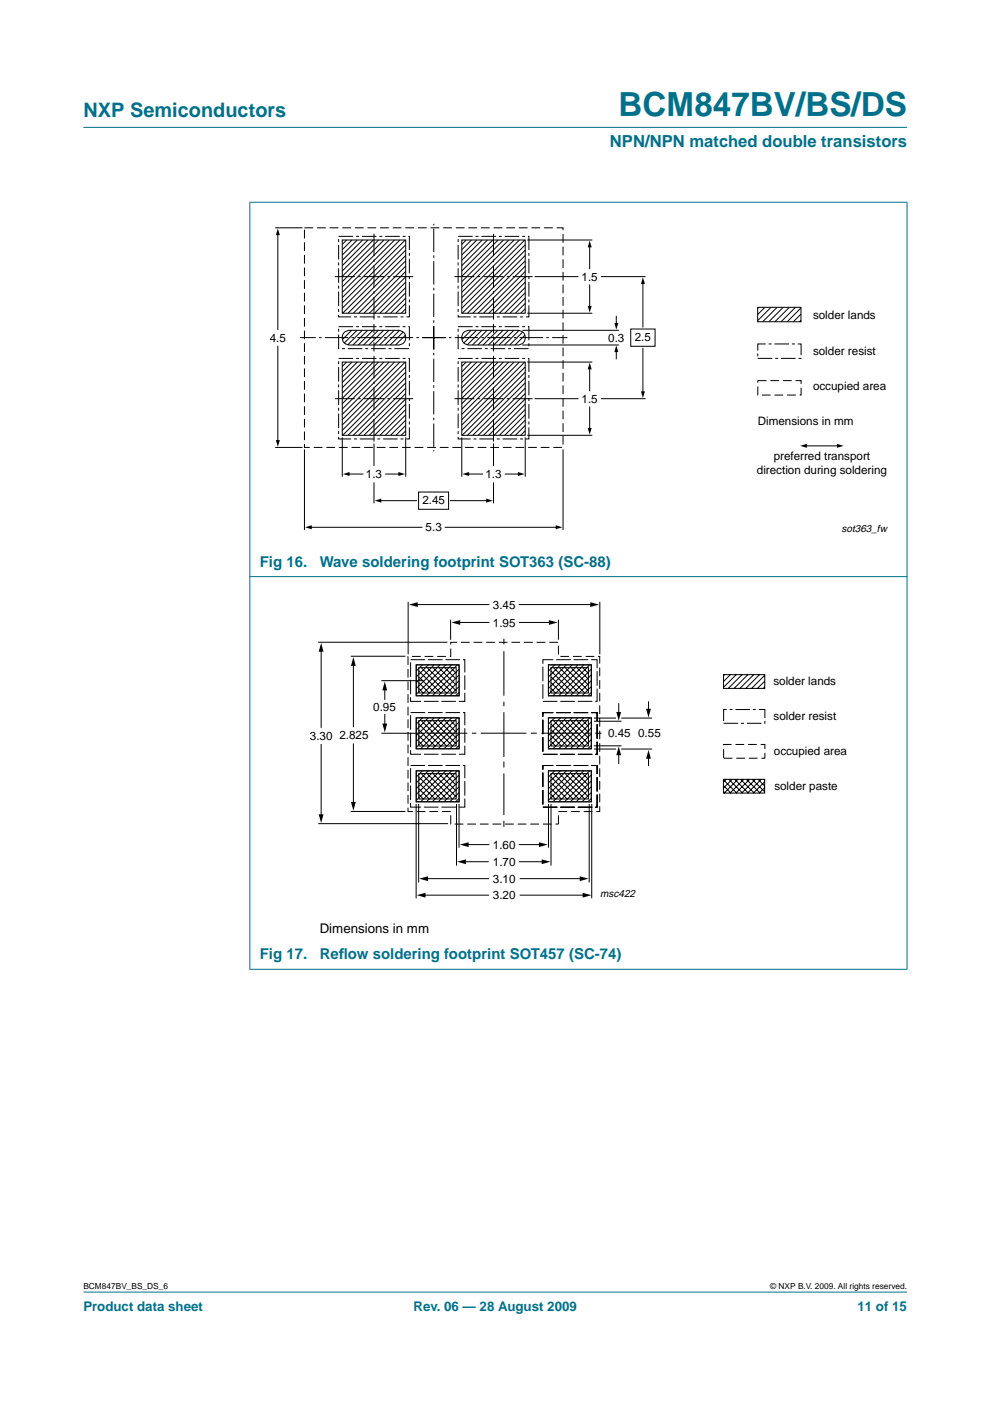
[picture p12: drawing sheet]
<svg xmlns="http://www.w3.org/2000/svg" width="210mm" height="297mm" viewBox="0 0 210 297" stroke-linecap="round" stroke-linejoin="round" font-family="sans-serif">
<g fill="#00708a" stroke="#00708a" stroke-width=".21">
<path d="M17.7 273.9h174.6z"/>
<path d="M17.7 27h174.6z"/>
<path d="M53 42.9v162.6z"/>
<path d="M192.3 42.9v162.6z"/>
<path d="M52.9 42.9h139.5z"/>
<path d="M52.9 122.3h139.5z"/>
<path d="M52.9 205.5h139.5z"/>
</g>
<g fill="none" stroke="#000" stroke-width=".21">
<path d="M58.3 48.3h5.8M58.9 49.6v20.3M72.6 50.9h13.4v15.5h-13.4zM73.5 50.9l-.9 .9M74.6 50.9l-2 2M75.8 50.9l-3.2 3.2M76.9 50.9l-4.3 4.3M78 50.9l-5.4 5.4M79.1 50.9l-6.5 6.6M80.3 50.9l-7.7 7.7M81.4 50.9l-8.8 8.8M82.5 50.9l-9.9 9.9"/>
<path d="M83.7 50.9l-11.1 11.1M84.8 50.9l-12.2 12.2M85.9 50.9l-13.3 13.3M86 51.9l-13.4 13.5M86 53l-13.4 13.4M86 54.2l-12.2 12.2M86 55.3l-11.1 11.1M86 56.4l-10 10M86 57.6l-8.8 8.8M86 58.7l-7.7 7.7M86 59.8l-6.6 6.6M97.9 50.9h13.5v15.5h-13.5z"/>
<path d="M98.8 50.9l-.9 .9M100 50.9l-2.1 2M101.1 50.9l-3.2 3.2M102.2 50.9l-4.3 4.3M103.4 50.9l-5.5 5.4M104.5 50.9l-6.6 6.6M105.6 50.9l-7.7 7.7M106.7 50.9l-8.8 8.8M107.9 50.9l-10 9.9M109 50.9l-11.1 11.1M110.1 50.9l-12.2 12.2M111.3 50.9l-13.4 13.3"/>
<path d="M111.4 51.9l-13.5 13.5M111.4 53l-13.4 13.4M111.4 54.2l-12.3 12.2M111.4 55.3l-11.2 11.1M111.4 56.4l-10 10M111.4 57.6l-8.9 8.8M111.4 58.7l-7.8 7.7M111.4 59.8l-6.6 6.6M111.8 50.9h13.8M113.3 58.6h9.3M125 52.2v4.8M127.4 58.6h9.5"/>
<path d="M136.3 59.9v9.4M58.9 73.4v20.2M72.6 76.8h13.4v15.5h-13.4zM73 70.5l.3-.3 .8-.2h10.4a1.56 1.56 0 0 1 1.5 1.6 1.56 1.56 0 0 1-1.5 1.5h-10.4a1.55 1.55 0 0 1-1.5-.9 1.55 1.55 0 0 1 .4-1.7zM73.5 76.8l-.9 .9M74.6 70l-2 2M74.6 76.8l-2 2M75.7 70l-2.7 2.8M75.8 76.8l-3.2 3.2M76.8 70l-3.1 3.1M76.9 76.8l-4.3 4.3M77.9 70l-3.1 3.1"/>
<path d="M78 76.8l-5.4 5.4M79.1 70l-3.1 3.1M79.1 76.8l-6.5 6.5M80.2 70l-3.1 3.1M80.3 76.8l-7.7 7.7M81.3 70l-3.1 3.1M81.4 76.8l-8.8 8.8M82.5 70l-3.2 3.1M82.5 76.8l-9.9 9.9M83.6 70l-3.1 3.1M83.7 76.8l-11.1 11.1M84.7 70l-3.1 3.1"/>
<path d="M84.8 76.8l-12.2 12.2M85.5 70.4l-2.8 2.7M85.9 76.8l-13.3 13.3M86 71.1l-2.1 2M86 77.8l-13.4 13.4M86 78.9l-13.4 13.4M86 60.9l-5.4 5.5M86 62.1l-4.3 4.3M86 63.2l-3.2 3.2M86 64.3l-2.1 2.1M86 65.5l-.9 .9M97.9 76.8h13.5v15.5h-13.5z"/>
<path d="M98.3 70.5l.4-.3 .8-.2h10.3a1.56 1.56 0 0 1 1.6 1.6 1.56 1.56 0 0 1-1.6 1.5h-10.4a1.55 1.55 0 0 1-1.4-.9 1.55 1.55 0 0 1 .3-1.7zM98.8 76.8l-.9 .9M99.9 70l-2 2M100 76.8l-2.1 2M101 70l-2.7 2.8M101.1 76.8l-3.2 3.2M102.2 70l-3.1 3.1M102.2 76.8l-4.3 4.3M103.3 70l-3.1 3.1M103.4 76.8l-5.5 5.4M104.4 70l-3.1 3.1M104.5 76.8l-6.6 6.5"/>
<path d="M105.5 70l-3.1 3.1M105.6 76.8l-7.7 7.7M106.7 70l-3.1 3.1M106.7 76.8l-8.8 8.8M107.8 70l-3.1 3.1M107.9 76.8l-10 9.9M108.9 70l-3.1 3.1M109 76.8l-11.1 11.1M110.1 70l-3.2 3.1M110.1 76.8l-12.2 12.2M110.7 73.1h20.5M110.7 70h20.5"/>
<path d="M110.8 70.4l-2.7 2.7M111.3 76.8l-13.4 13.3M111.3 71.1l-2.1 2M111.4 60.9l-5.5 5.5M111.4 62.1l-4.4 4.3M111.4 63.2l-3.2 3.2M111.4 64.3l-2.1 2.1M111.4 65.5l-1 .9M111.4 77.8l-13.5 13.4M111.4 78.9l-13.4 13.4M111.8 76.8h13.8M111.8 66.4h13.8"/>
<path d="M125 78v4.8M125 60.4v4.7M130.7 74.4v1.7M130.7 67.1v1.7M133.7 69.8h5.2v3.6h-5.2zM136.3 73.8v9.5M160.6 65.2h9.2v3h-9.2zM160.9 65.2l-.3 .2M162.2 65.2l-1.6 1.5M163.5 65.2l-2.9 2.8M164.8 65.2l-3.1 3M166.1 65.2l-3.1 3"/>
<path d="M167.4 65.2l-3.1 3M168.7 65.2l-3.1 3M169.8 67.9l-.3 .3M169.8 66.6l-1.6 1.6M169.8 65.3l-2.9 2.9M58.3 94.9h5.8M64.6 95.3v17.1M72.6 92.7v8.4M79.3 94v4.8M86 80l-12.2 12.3M86 81.2l-11.1 11.1M86 82.3l-10 10"/>
<path d="M86 83.4l-8.8 8.9M86 84.6l-7.7 7.7M86 85.7l-6.6 6.6M86 86.8l-5.4 5.5M86 88l-4.3 4.3M86 89.1l-3.2 3.2M86 90.2l-2.1 2.1M86 91.3l-.9 1M86 92.7v8.4M97.9 92.7v8.4M104.6 94v4.8M111.4 80l-12.3 12.3"/>
<path d="M111.4 81.2l-11.2 11.1M111.4 82.3l-10 10M111.4 83.4l-8.9 8.9M111.4 84.6l-7.8 7.7M111.4 85.7l-6.6 6.6M111.4 86.8l-5.5 5.5M111.4 88l-4.4 4.3M111.4 89.1l-3.2 3.2M111.4 90.2l-2.1 2.1M111.4 91.3l-1 1M111.4 92.7v8.4M111.8 92.3h13.8"/>
<path d="M113.3 84.5h9.3M119.4 95.3v17.1M125 86.3v4.7M127.4 84.5h9.5M170.5 94.5h7.2M65.8 111.8h23.7M73.8 100.5h3.1M79.3 102.3v4.4M80.6 106.2h7.7M81.8 100.5h3M88.8 104.3h6.3v3.7h-6.3zM94.4 111.8h23.7"/>
<path d="M95.5 106.2h7.9M99.2 100.5h3.1M104.6 102.3v4.4M107.1 100.5h3M106.8 135.4v1.2M106.8 138.1v9.4M106.8 148.8v.9M106.8 151v9.5M153.4 143h8.7v3h-8.7zM153.6 143l-.2 .3M154.9 143l-1.5 1.5M156.1 143l-2.7 2.7"/>
<path d="M157.3 143l-2.9 3M158.6 143l-2.9 3M159.8 143l-2.9 3M161 143l-2.9 3M162.1 145.6l-.3 .4M162.1 144.4l-1.5 1.6M162.1 143.2l-2.7 2.8M88.2 163.4h9.1v6.6h-9.1zM88.8 166l3.4 3.3M88.8 164.7l4.6 4.6M88.8 167.2l2.1 2.1M88.8 168.5l.9 .8"/>
<path d="M89.4 164l5.2 5.3M89.6 163.4l-1.4 1.4M90.2 164.1l-1.4 1.4M90.6 164.1l5.3 5.2M90.8 163.4l-2.6 2.6M91.9 164.1l4.8 4.8M92 163.4l-3.8 3.8M92.7 164.1l-3.9 3.8M93.1 164.1l3.6 3.6M93.3 163.4l-5.1 5.1M94.3 164.1l2.4 2.3M94.5 163.4l-6.3 6.3"/>
<path d="M95.1 164.1l-5.3 5.3M95.5 164.1l1.2 1.1M95.7 163.4l-6.5 6.6M96.7 165l-4.4 4.4M96.8 167.3l-2 2M97 163.4l-6.6 6.6M97.3 168.1l-1.9 1.9M97.3 165.6l-4.4 4.4M97.3 169.3l-.7 .7M97.3 164.3l-5.6 5.7M97.3 166.8l-3.2 3.2M106.8 161.5v1.2"/>
<path d="M106.8 164v8.8M106.8 174v1.3M153.4 165.2h8.7v2.9h-8.7zM153.4 165.3l2.8 2.8M153.4 166.6l1.6 1.5M153.4 167.8l.3 .3M154 165.2l-.6 .6M154.5 165.2l2.9 2.9M155.2 165.2l-1.8 1.9M155.8 165.2l2.9 2.9M156.5 165.2l-3 2.9M157 165.2l2.9 2.9"/>
<path d="M157.7 165.2l-2.9 2.9M158.2 165.2l3 2.9M158.9 165.2l-2.9 2.9M159.5 165.2l2.6 2.7M160.2 165.2l-2.9 2.9M160.7 165.2l1.4 1.4M161.4 165.2l-2.9 2.9M162 165.2l.1 .2M162.1 167l-1.1 1.1M162.1 165.8l-2.4 2.3"/>
</g>
<path d="M71.8 50.1h15v17.1h-15zM97.1 50.1h15v17.1h-15zM71.8 76h15v17.1h-15zM71.8 69.3h15v4.6h-15zM97.1 69.3h15v4.6h-15zM97.1 76h15v17.1h-15zM160.7 72.9h9.2v3.1h-9.2zM153.4 150.4h8.8v3h-8.8z" fill="none" stroke="#000" stroke-width=".21" stroke-dasharray="3.1 .6 .6 .6" stroke-linecap="butt"/>
<path d="M64.6 48.3h54.8v46.6h-54.8zM160.7 80.7h9.2v3.1h-9.2zM86.5 139.2h9.1v-3h22.8v3h8.8v32.9h-8.8v2.6h-22.8v-2.6h-9.1zM153.4 157.8h8.8v3h-8.8z" fill="none" stroke="#000" stroke-width=".21" stroke-dasharray="1.9 .8" stroke-linecap="butt"/>
<g fill="#000">
<path d="M58.9 48.4l.4 1.5h-.8zM125 51l.5 1.4h-.9zM125 76.9l.5 1.4h-.9zM124.6 64.9h.9l-.5 1.4zM130.7 73.2l.4 1.5h-.8zM130.3 68.5h.8l-.4 1.4zM136.3 58.8l.4 1.4h-.8zM58.5 93.3h.8l-.4 1.4zM124.6 90.7h.9l-.5 1.5zM135.9 83h.8l-.4 1.4zM169.7 94.5l1.4-.4v.8zM177.5 94.1l1.4 .4-1.4 .4z"/>
<path d="M64.7 111.8l1.4-.4v.8zM72.7 100.5l1.4-.4v.8zM79.4 106.2l1.4-.5v.9zM84.5 100.1l1.4 .4-1.4 .4zM98.1 100.5l1.4-.4v.8zM103.1 105.7l1.4 .5-1.4 .4zM109.8 100.1l1.4 .4-1.4 .4zM117.8 111.4l1.4 .4-1.4 .4z"/>
</g>
<path d="M89.5 71.6h30.8M92 69.2v26.5M92 74.1v-26.6M94.5 71.6h-30.9" fill="none" stroke="#000" stroke-width=".21" stroke-dasharray="4.9 .7 .5 .7" stroke-linecap="butt"/>
<path d="M79.3 49.6v18.1M104.6 49.6v18.1M79.3 75.4v18.2M104.6 75.4v18.2" fill="none" stroke="#000" stroke-width=".21" stroke-dasharray="4.8 .7 .5 .7" stroke-linecap="butt"/>
<path d="M71 58.6h16.6M96.3 58.6h16.6M71 84.5h16.6M96.3 84.5h16.6" fill="none" stroke="#000" stroke-width=".21" stroke-dasharray="4.2 .7 .5 .7" stroke-linecap="butt"/>
<path d="M79.3 68.7v5.8M104.6 68.7v5.8" fill="none" stroke="#000" stroke-width=".21" stroke-dasharray="1.9 .7 .5 .7" stroke-linecap="butt"/>
<path d="M87.1 139.9h11.5v8.8h-11.5zM115.1 139.9h11.5v8.8h-11.5zM87.1 151.1h11.5v8.8h-11.5zM115.1 151.1h11.5v8.8h-11.5zM87.1 162.3h11.5v8.8h-11.5zM115.1 162.3h11.5v8.8h-11.5z" fill="none" stroke="#000" stroke-width=".21" stroke-dasharray="3.1 .6" stroke-linecap="butt"/>
<path d="M88.8 164h7.9v5.4h-7.9z" fill="#fff" stroke="#000" stroke-width=".21"/>
<g fill="none" stroke="#000" stroke-width=".21">
<path d="M88.2 152.2h9.1v6.6h-9.1zM88.8 154.7l3.4 3.4M88.8 153.5l4.6 4.6M88.8 156l2.1 2.1M88.8 157.2l.9 .9M89.4 152.8l5.2 5.3M89.6 152.2l-1.4 1.3M90.6 152.8l5.3 5.3M90.8 152.2l-2.6 2.6M91.9 152.8l4.8 4.9M92 152.2l-3.8 3.8M93.1 152.8l3.6 3.6"/>
<path d="M93.3 152.2l-5.1 5M94.3 152.8l2.4 2.4M94.5 152.2l-6.3 6.3M95.5 152.8l1.2 1.2M95.7 152.2l-6.5 6.6M97 152.2l-6.6 6.6M97.3 156.8l-1.9 2M97.3 154.4l-4.4 4.4M97.3 158.1l-.7 .7M97.3 153.1l-5.6 5.7M97.3 155.6l-3.2 3.2M88.8 164.7l4.7 4.7 3.3-3.2"/>
<path d="M88.8 168.4l1 1M88.8 166l3.4 3.4M89 164l-.2 .2M89.4 164.1l5.3 5.3M90.3 164l-1.5 1.5M90.6 164.1l5.3 5.3M91.5 164l-2.7 2.7M91.8 164l4.9 5M92.7 164l-4 4M93.1 164.1l3.6 3.6M94 164l-5.2 5.2M94.3 164.1l2.4 2.3"/>
<path d="M95.2 164l-5.4 5.4M95.6 164.1l1.1 1.1M96.4 164l-5.4 5.4-2.2-2.2M96.7 165l-4.4 4.4M96.7 168.6l-.7 .7M96.8 167.4l-2 2"/>
</g>
<path d="M88.8 152.8h7.9v5.4h-7.9z" fill="#fff" stroke="#000" stroke-width=".21"/>
<g fill="none" stroke="#000" stroke-width=".21">
<path d="M88.2 141h9.1v6.5h-9.1zM88.8 153.5l4.7 4.7 3.3-3.3M88.8 155.9l2.2 2.3M88.8 157.2l1 1M88.8 143.5l3.4 3.4M88.8 142.3l4.6 4.6M88.8 144.7l2.1 2.2M88.8 146l.9 .9M88.8 154.8l3.4 3.4M89 152.8l-.2 .2M89.4 141.6l5.2 5.3M89.4 152.8l5.3 5.4"/>
<path d="M89.6 141l-1.4 1.3M90.3 152.8l-1.5 1.4M90.6 152.8l5.3 5.4M90.6 141.6l5.3 5.3M90.8 141l-2.6 2.5M91.5 152.8l-2.7 2.7M91.8 152.8l4.9 4.9M91.9 141.6l4.8 4.8M92 141l-3.8 3.8M92.7 152.8l-4 4M93.1 141.6l3.6 3.6M93.1 152.8l3.6 3.6"/>
<path d="M93.3 141l-5.1 5M94 152.8l-5.2 5.2M94.3 141.6l2.4 2.4M94.3 152.8l2.4 2.4M94.5 141l-6.3 6.2M95.2 152.8l-5.4 5.4M95.5 141.6l1.2 1.1M95.6 152.8l1.1 1.2M95.7 141l-6.5 6.5M96.4 152.8l-5.4 5.4M96.7 153.8l-4.4 4.4M96.7 157.4l-.7 .7"/>
<path d="M96.8 156.2l-2 2M97 141l-6.6 6.5M97.3 145.6l-1.9 1.9M97.3 143.1l-4.4 4.4M97.3 146.8l-.7 .7M97.3 141.9l-5.6 5.6M97.3 144.3l-3.2 3.2"/>
</g>
<path d="M88.8 141.6h7.9v5.3h-7.9z" fill="#fff" stroke="#000" stroke-width=".21"/>
<g fill="none" stroke="#000" stroke-width=".21">
<path d="M88.8 142.2l4.7 4.7 3.3-3.2M88.8 144.7l2.2 2.2M88.8 145.9l1 1M88.8 143.5l3.4 3.4M89 141.5l-.2 .3M89.4 141.6l5.3 5.3M90.3 141.5l-1.5 1.5M90.6 141.6l5.3 5.3M91.5 141.6l-2.7 2.7M91.8 141.6l4.9 4.9M92.7 141.5l-4 4M93.1 141.6l3.6 3.6"/>
<path d="M94 141.5l-5.2 5.2M94.3 141.6l2.4 2.4M95.2 141.5l-5.4 5.4M95.6 141.6l1.1 1.1M96.4 141.5l-5.4 5.5M96.7 142.5l-4.4 4.4M96.7 146.2l-.7 .7M96.8 144.9l-2 2M116.3 163.4h9.1v6.6h-9.1zM116.8 166l3.4 3.3M116.8 164.7l4.6 4.6M116.8 167.2l2.2 2.1"/>
<path d="M116.8 168.5l.9 .8M117.4 164l5.3 5.3M117.6 163.4l-1.3 1.4M118.2 164.1l-1.4 1.4M118.7 164.1l5.2 5.2M118.8 163.4l-2.5 2.6M119.9 164.1l4.8 4.8M120.1 163.4l-3.8 3.8M120.7 164.1l-3.9 3.8M121.1 164.1l3.6 3.6M121.3 163.4l-5 5.1M122.4 164.1l2.3 2.3"/>
<path d="M122.5 163.4l-6.2 6.3M123.2 164.1l-5.3 5.3M123.6 164.1l1.1 1.1M123.8 163.4l-6.6 6.6M124.7 165l-4.4 4.4M124.9 167.3l-2.1 2M125 163.4l-6.5 6.6M125.3 168.1l-1.9 1.9M125.3 165.6l-4.4 4.4M125.3 169.3l-.7 .7M125.3 164.3l-5.6 5.7M125.4 166.8l-3.2 3.2"/>
</g>
<path d="M116.8 164h8v5.4h-8z" fill="#fff" stroke="#000" stroke-width=".21"/>
<g fill="none" stroke="#000" stroke-width=".21">
<path d="M116.3 152.2h9.1v6.6h-9.1zM116.8 154.7l3.4 3.4M116.8 153.5l4.6 4.6M116.8 156l2.2 2.1M116.8 157.2l.9 .9M117.4 152.8l5.3 5.3M117.6 152.2l-1.3 1.3M118.7 152.8l5.2 5.3M118.8 152.2l-2.5 2.6M119.9 152.8l4.8 4.9M120.1 152.2l-3.8 3.8M121.1 152.8l3.6 3.6"/>
<path d="M121.3 152.2l-5 5M122.4 152.8l2.3 2.4M122.5 152.2l-6.2 6.3M123.6 152.8l1.1 1.2M123.8 152.2l-6.6 6.6M125 152.2l-6.5 6.6M125.3 156.8l-1.9 2M125.3 154.4l-4.4 4.4M125.3 158.1l-.7 .7M125.3 153.1l-5.6 5.7M125.4 155.6l-3.2 3.2M116.8 164.7l4.7 4.7"/>
<path d="M116.8 168.4l1 1M117.1 164l-.3 .2M117.4 164.1l5.3 5.3 2.1-2M118.3 164l-1.5 1.5M118.6 164.1l5.4 5.3M119.5 164l-2.7 2.7M119.8 164l5 5M120.8 164l-4.1 4M121.1 164.1l3.6 3.6M122 164l-5.2 5.2M122.4 164.1l2.3 2.3M123.2 164l-5.4 5.4"/>
<path d="M123.6 164.1l1.1 1.1M124.5 164l-5.5 5.4-2.2-2.2M124.7 165l-4.4 4.4-3.4-3.4M124.7 168.6l-.6 .7M124.8 166.2l-3.3 3.2"/>
</g>
<path d="M116.8 152.8h8v5.4h-8z" fill="#fff" stroke="#000" stroke-width=".21"/>
<g fill="none" stroke="#000" stroke-width=".21">
<path d="M116.3 141h9.1v6.5h-9.1zM116.8 153.5l4.7 4.7M116.8 155.9l2.2 2.3M116.8 157.2l1 1M116.8 143.5l3.4 3.4M116.8 142.3l4.6 4.6M116.8 144.7l2.2 2.2M116.8 146l.9 .9M117.1 152.8l-.3 .2M117.4 141.6l5.3 5.3M117.4 152.8l5.3 5.4 2.1-2M117.6 141l-1.3 1.3"/>
<path d="M118.3 152.8l-1.5 1.4M118.6 152.8l5.4 5.4M118.7 141.6l5.2 5.3M118.8 141l-2.5 2.5M119.5 152.8l-2.7 2.7M119.8 152.8l5 4.9M119.9 141.6l4.8 4.8M120.1 141l-3.8 3.8M120.8 152.8l-4.1 4M121.1 141.6l3.6 3.6M121.1 152.8l3.6 3.6M121.3 141l-5 5"/>
<path d="M122 152.8l-5.2 5.2M122.4 141.6l2.3 2.4M122.4 152.8l2.3 2.4M122.5 141l-6.2 6.2M123.2 152.8l-5.4 5.4M123.6 141.6l1.1 1.1M123.6 152.8l1.1 1.2M123.8 141l-6.6 6.5M124.5 152.8l-5.5 5.4M124.7 153.8l-4.4 4.4-3.4-3.4M124.7 157.4l-.6 .7M124.8 154.9l-3.3 3.3"/>
<path d="M125 141l-6.5 6.5M125.3 145.6l-1.9 1.9M125.3 143.1l-4.4 4.4M125.3 146.8l-.7 .7M125.3 141.9l-5.6 5.6M125.4 144.3l-3.2 3.2"/>
</g>
<path d="M116.8 141.6h8v5.3h-8z" fill="#fff" stroke="#000" stroke-width=".21"/>
<g fill="none" stroke="#000" stroke-width=".21">
<path d="M67.5 136.2h27.4M68.1 137.5v16.8M74.4 139.1h11.6M86.5 127.6v11.1M87.9 128.2h15.9M95.5 131.4v4.2M96.9 132h6.9M110 132h7.1M110 128.2h15.8M118.4 131.4v4.2M127.2 127.6v11.1M68.1 157.7v15.6"/>
<path d="M74.9 140.5v13.7M74.9 157.6v13.1M80.9 144.3h8.9M80.9 155.5h9M81.6 145.7v2.7M81.6 151.4v2.7M90.4 155.5h8.7M100 155.5h1M101.9 155.5h9.7M112.6 155.5h1.2M114.8 155.5h8.2M116.8 142.2l4.7 4.7"/>
<path d="M116.8 144.7l2.2 2.2M116.8 145.9l1 1M117.1 141.5l-.3 .3M117.4 141.6l5.3 5.3 2.1-2M118.3 141.5l-1.5 1.5M118.6 141.6l5.4 5.3M119.5 141.6l-2.7 2.7M119.8 141.6l5 4.9M120.8 141.5l-4.1 4M121.1 141.6l3.6 3.6M122 141.5l-5.2 5.2M122.4 141.6l2.3 2.4"/>
<path d="M123.2 141.5l-5.4 5.4M123.6 141.6l1.1 1.1M124 155.5h1.2M124.5 141.5l-5.5 5.5M124.7 142.5l-4.4 4.4-3.4-3.4M124.7 146.2l-.6 .7M124.8 143.7l-3.3 3.2M125.9 152.2h4.7M125.9 158.8h4.7M125.9 158.1h5.9M125.9 152.9h5.9M126.2 155.5h1.3"/>
<path d="M131.2 149.1v2.5M131.2 159.4v2.6M131.7 158.8h6.6M131.7 152.2h6.6M137.5 148.7v2.3M67.5 174.6h27.5M74.4 172h11.6M88.2 170.5v20M88.8 170.5v16.6M96.8 170.5v13M97.3 170.5v9.2M98.7 179.1h5.1"/>
<path d="M110 179.1h5M116.3 170.5v9.2M116.8 170.5v13M124.9 170.5v16.6M125.5 170.5v20M137.5 160.2v2.2M89.5 189.8h14.2M90.1 186.3h13.6M98.1 182.7h5.5M110 182.7h5.5M110.2 186.3h13.4M110.2 189.8h14"/>
</g>
<g fill="#000">
<path d="M68.1 136.3l.5 1.9h-1zM86.7 128.2l1.9-.5v1zM95.7 132l1.9-.5v1zM116.4 131.5l1.8 .5-1.8 .5zM125.2 127.7l1.8 .5-1.8 .5zM74.9 139.3l.5 1.9h-1zM81.6 144.5l.5 1.9h-1zM81.1 153.4h1l-.5 1.9zM130.7 151h1l-.5 1.8zM137 150.3h1l-.5 1.8zM67.6 172.6h1l-.5 1.9zM74.4 170h1l-.5 1.9z"/>
<path d="M97.5 179.1l1.9-.5v1zM114.3 178.6l1.8 .5-1.8 .5zM131.2 158.3l.5 1.8h-1zM137.5 159l.5 1.9h-1zM88.4 189.8l1.8-.5v1zM88.9 186.3l1.8-.5v1zM96.9 182.7l1.9-.5v1zM114.8 182.2l1.9 .5-1.9 .5zM122.9 185.8l1.9 .5-1.9 .5zM123.5 189.3l1.9 .5-1.9 .5z"/>
</g>
<text font-size="7.1" fill="#00708a" x="131.2" y="24.7">BCM847BV/BS/DS</text>
<text font-size="4.2" fill="#00708a" x="17.7" y="24.9">NXP Semiconductors</text>
<text font-size="3.5" fill="#00708a" x="129.3" y="31.1">NPN/NPN matched double transistors</text>
<g font-size="3.2" fill="#00708a">
<text x="55.1" y="120.1">Fig 16.</text>
<text x="67.8" y="120.1">Wave soldering footprint SOT363 (SC-88)</text>
<text x="55.1" y="203.4">Fig 17.</text>
<text x="67.8" y="203.4">Ref</text>
<text x="71.8" y="203.4">low soldering footprint SOT457 (SC-74)</text>
</g>
<text font-size="2.8" x="67.8" y="197.9">Dimensions in mm</text>
<g font-size="2.8" fill="#00708a">
<text x="17.7" y="278">Product data sheet</text>
<text x="87.7" y="278">Rev. 06 — 28 August 2009</text>
<text x="181.8" y="278">11 of 15</text>
</g>
<g font-size="2.5">
<text x="123.3" y="59.5">1.5</text>
<text x="172.4" y="67.6">solder lands</text>
<text x="57.2" y="72.5">4.5</text>
<text x="129" y="72.4">0.3</text>
<text x="134.6" y="72.3">2.5</text>
<text x="172.4" y="75.2">solder resist</text>
<text x="172.4" y="82.6">occupied area</text>
<text x="123.3" y="85.4">1.5</text>
<text x="160.7" y="90">Dimensions in mm</text>
<text x="77.6" y="101.4">1.3</text>
<text x="102.9" y="101.4">1.3</text>
<text x="160.5" y="100.4">direction during soldering</text>
<text x="164" y="97.4">preferred transport</text>
<text x="89.6" y="106.9">2.45</text>
<text x="90.2" y="112.7">5.3</text>
<text x="104.5" y="129.1">3.45</text>
<text x="104.5" y="132.9">1.95</text>
<text x="164" y="145.3">solder lands</text>
<text x="79.1" y="150.7">0.95</text>
<text x="164" y="152.6">solder resist</text>
<text x="65.7" y="156.8">3.30</text>
<text x="72" y="156.7">2.825</text>
<text x="128.9" y="156.3">0.45 0.55</text>
<text x="164.1" y="160">occupied area</text>
<text x="164.2" y="167.4">solder paste</text>
<text x="104.5" y="180">1.60</text>
<text x="104.5" y="183.6">1.70</text>
<text x="104.5" y="187.1">3.10</text>
<text x="104.5" y="190.5">3.20</text>
</g>
<g font-size="2.2">
<text x="178.4" y="112.7">sot363_fw</text>
<text x="127.3" y="190.3">msc422</text>
</g>
<g font-size="1.8">
<text x="17.7" y="273.4">BCM847BV_BS_DS_6</text>
<text x="163.3" y="273.4">© NXP B.V. 2009. All rights reserved.</text>
</g>
</svg>
